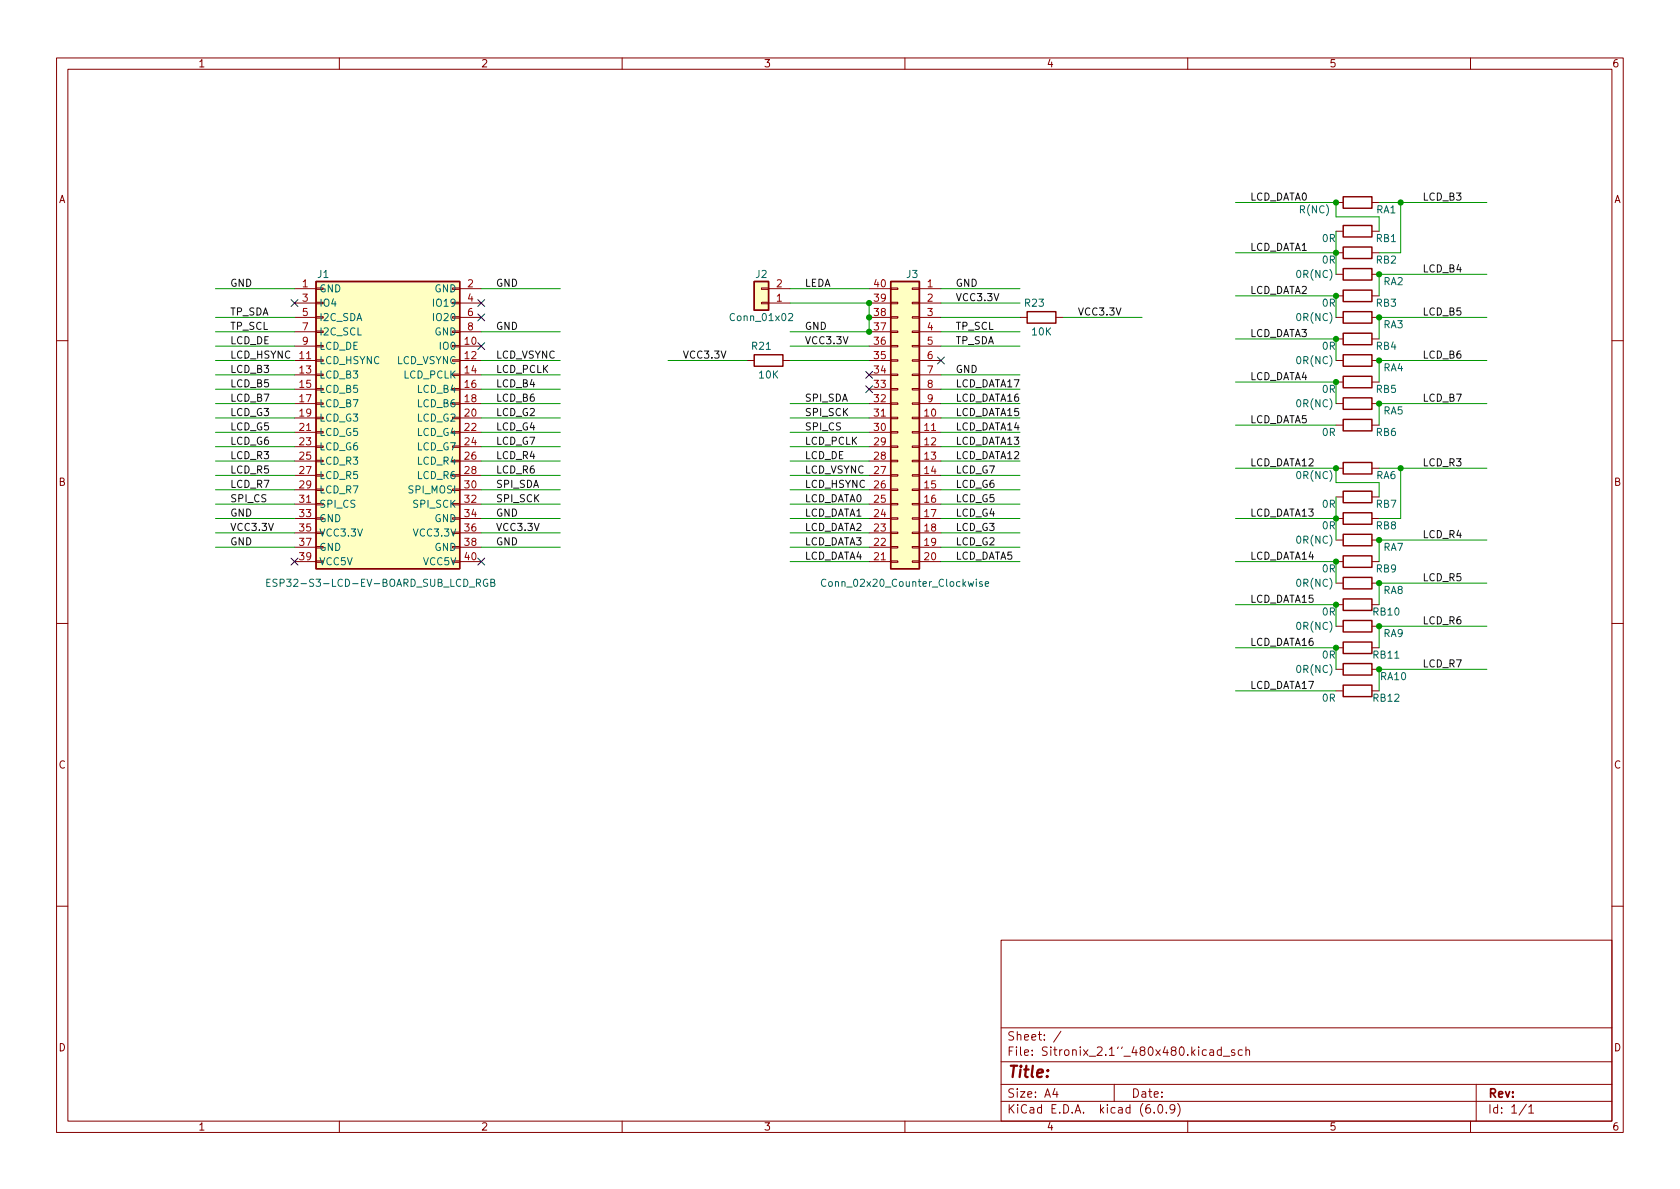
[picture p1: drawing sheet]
<svg xmlns="http://www.w3.org/2000/svg" width="297mm" height="210mm" viewBox="0 0 297 210" stroke-linecap="round" stroke-linejoin="round" font-family="sans-serif">
<g fill="none" stroke="#840000" stroke-width=".18">
<path d="M10 10.2h277v190.1h-277zM12 12.2h273v186.1h-273zM60 10.2v2M110 10.2v2M160 10.2v2M210 10.2v2M260 10.2v2M236.2 35.8h1.3M242.6 35.8h1.2M52.1 53.6h3.8M52.1 51h3.8M52.1 56.1h3.8"/>
<path d="M52.1 58.7h3.8M55.9 58.5h1.2v.3h-1.2zM55.9 56h1.2v.3h-1.2zM55.9 53.5h1.2v.2h-1.2zM81.3 53.6h3.8M81.3 51h3.8M81.3 56.1h3.8M81.3 58.7h3.8M134.6 50.9h1.3v.3h-1.3zM134.6 53.5h1.3v.2h-1.3zM135.9 53.6h3.8M135.9 51h3.8"/>
<path d="M153.7 53.6h3.8M153.7 51h3.8M153.7 56.1h3.8M153.7 58.7h3.8M157.5 58.5h1.2v.3h-1.2zM157.5 56h1.2v.3h-1.2zM157.5 53.5h1.2v.2h-1.2zM157.5 50.9h1.2v.3h-1.2zM161.3 58.5h1.3v.3h-1.3zM161.3 56h1.3v.3h-1.3zM161.3 53.5h1.3v.2h-1.3zM161.3 50.9h1.3v.3h-1.3z"/>
<path d="M162.6 53.6h3.8M162.6 51h3.8M162.6 56.1h3.8M162.6 58.7h3.8M180.3 56.1h1.3M186.7 56.1h1.3M236.2 52.3h1.3M236.2 56.1h1.3M236.2 40.9h1.3M236.2 48.5h1.3M236.2 44.7h1.3M236.2 59.9h1.3"/>
<path d="M242.6 52.3h1.2M242.6 56.1h1.2M242.6 40.9h1.2M242.6 48.5h1.2M242.6 44.7h1.2M242.6 59.9h1.2M10 60.2h2M52.1 73.9h3.8M52.1 76.4h3.8M52.1 79h3.8M52.1 71.4h3.8M52.1 68.8h3.8"/>
<path d="M52.1 66.3h3.8M52.1 63.7h3.8M52.1 61.2h3.8M55.9 78.9h1.2v.2h-1.2zM55.9 76.3h1.2v.3h-1.2zM55.9 73.8h1.2v.2h-1.2zM55.9 71.2h1.2v.3h-1.2zM55.9 68.7h1.2v.3h-1.2zM55.9 66.2h1.2v.2h-1.2zM55.9 63.6h1.2v.3h-1.2zM55.9 61.1h1.2v.2h-1.2zM80 78.9h1.3v.2h-1.3z"/>
<path d="M80 76.3h1.3v.3h-1.3zM80 73.8h1.3v.2h-1.3zM80 71.2h1.3v.3h-1.3zM80 68.7h1.3v.3h-1.3zM80 66.2h1.3v.2h-1.3zM80 63.6h1.3v.3h-1.3zM81.3 73.9h3.8M81.3 76.4h3.8M81.3 79h3.8M81.3 71.4h3.8M81.3 68.8h3.8M81.3 66.3h3.8"/>
<path d="M81.3 63.7h3.8M81.3 61.2h3.8M132.1 63.7h1.2M138.4 63.7h1.3M153.7 73.9h3.8M153.7 76.4h3.8M153.7 79h3.8M153.7 71.4h3.8M153.7 68.8h3.8M153.7 66.3h3.8M153.7 63.7h3.8M153.7 61.2h3.8"/>
<path d="M157.5 78.9h1.2v.2h-1.2zM157.5 76.3h1.2v.3h-1.2zM157.5 73.8h1.2v.2h-1.2zM157.5 71.2h1.2v.3h-1.2zM157.5 68.7h1.2v.3h-1.2zM157.5 66.2h1.2v.2h-1.2zM157.5 63.6h1.2v.3h-1.2zM157.5 61.1h1.2v.2h-1.2zM161.3 78.9h1.3v.2h-1.3zM161.3 76.3h1.3v.3h-1.3zM161.3 73.8h1.3v.2h-1.3zM161.3 71.2h1.3v.3h-1.3z"/>
<path d="M161.3 68.7h1.3v.3h-1.3zM161.3 66.2h1.3v.2h-1.3zM161.3 63.6h1.3v.3h-1.3zM161.3 61.1h1.3v.2h-1.3zM162.6 73.9h3.8M162.6 76.4h3.8M162.6 79h3.8M162.6 71.4h3.8M162.6 68.8h3.8M162.6 66.3h3.8M162.6 63.7h3.8M162.6 61.2h3.8"/>
<path d="M236.2 71.4h1.3M236.2 63.7h1.3M236.2 75.2h1.3M236.2 67.6h1.3M242.6 71.4h1.2M242.6 63.7h1.2M242.6 75.2h1.2M242.6 67.6h1.2M285 60.2h2M52.1 99.3h3.8M52.1 91.7h3.8M52.1 81.5h3.8"/>
<path d="M52.1 84.1h3.8M52.1 86.6h3.8M52.1 89.1h3.8M52.1 94.2h3.8M52.1 96.8h3.8M55.9 86.5h1.2v.2h-1.2zM55.9 83.9h1.2v.3h-1.2zM55.9 81.4h1.2v.3h-1.2zM80 86.5h1.3v.2h-1.3zM80 83.9h1.3v.3h-1.3zM80 81.4h1.3v.3h-1.3zM81.3 99.3h3.8"/>
<path d="M81.3 91.7h3.8M81.3 81.5h3.8M81.3 84.1h3.8M81.3 86.6h3.8M81.3 89.1h3.8M81.3 94.2h3.8M81.3 96.8h3.8M153.7 99.3h3.8M153.7 91.7h3.8M153.7 81.5h3.8M153.7 84.1h3.8M153.7 86.6h3.8"/>
<path d="M153.7 89.1h3.8M153.7 94.2h3.8M153.7 96.8h3.8M157.5 99.2h1.2v.2h-1.2zM157.5 96.6h1.2v.3h-1.2zM157.5 94.1h1.2v.3h-1.2zM157.5 91.6h1.2v.2h-1.2zM157.5 89h1.2v.3h-1.2zM157.5 86.5h1.2v.2h-1.2zM157.5 83.9h1.2v.3h-1.2zM157.5 81.4h1.2v.3h-1.2zM161.3 99.2h1.3v.2h-1.3z"/>
<path d="M161.3 96.6h1.3v.3h-1.3zM161.3 94.1h1.3v.3h-1.3zM161.3 91.6h1.3v.2h-1.3zM161.3 89h1.3v.3h-1.3zM161.3 86.5h1.3v.2h-1.3zM161.3 83.9h1.3v.3h-1.3zM161.3 81.4h1.3v.3h-1.3zM162.6 99.3h3.8M162.6 91.7h3.8M162.6 81.5h3.8M162.6 84.1h3.8M162.6 86.6h3.8"/>
<path d="M162.6 89.1h3.8M162.6 94.2h3.8M162.6 96.8h3.8M236.2 95.5h1.3M236.2 82.8h1.3M236.2 99.3h1.3M236.2 87.9h1.3M236.2 91.7h1.3M242.6 95.5h1.2M242.6 82.8h1.2M242.6 99.3h1.2M242.6 87.9h1.2"/>
<path d="M242.6 91.7h1.2M10 110.2h2M236.2 103.1h1.3M236.2 110.7h1.3M236.2 106.9h1.3M236.2 114.5h1.3M236.2 118.4h1.3M242.6 103.1h1.2M242.6 110.7h1.2M242.6 106.9h1.2M242.6 114.5h1.2M242.6 118.4h1.2"/>
<path d="M285 110.2h2M236.2 122.2h1.3M242.6 122.2h1.2M10 160.2h2M177 166.3h108v32h-108zM285 160.2h2M60 198.3v2M110 198.3v2M160 198.3v2M177 194.8h108M177 191.8h108M177 187.8h108"/>
<path d="M177 181.8h108M186.5 192.5l-.4 1h1M186.9 193v1M187.6 182.4l-1.3 1.9M197 191.8v3M204.1 196.7v.1M204.9 195.4l.2-.1a.81 .81 0 0 1 .6 .7 .81 .81 0 0 1-.3 .8h-.2a.81 .81 0 0 1-.6-.6 .81 .81 0 0 1 .3-.8zM206.2 196.7v.1M207.7 196l-.3 .3h-.3l-.2-.3 .1-.6 .4-.1 .2 .2a.99 .99 0 0 1-.3 1.3h-.3M208.2 195.1a1.72 1.72 0 0 1 0 2.3M210 198.3v2M213.9 185.7h.6l.1 .9"/>
<path d="M214.6 186l-.5 .1a.29 .29 0 0 0-.2 .2 .29 .29 0 0 0 .2 .3h.5M215.9 185.7l-.4-.1-.3 .3v.4l.2 .3h.5M215.9 185.1v1.5M216.3 186.8h1.1M218.3 185.7l-.4-.1-.2 .2 .1 .3 .5 .1v.4h-.6M219.6 185.7l-.4-.1-.3 .3v.4l.2 .3h.5M220.3 185.8l.2-.2 .4 .1v.9M220.3 185.1v1.5M260 198.3v2M261 191.8v6.5M269.9 195.3l-1.3 1.9M270.3 195.8l.4-.5v1.5"/>
<path d="M270.3 196.8h.9"/>
</g>
<g fill="none" stroke="#840000" stroke-width=".25">
<path d="M237.5 34.8h5.1v2h-5.1zM237.5 39.9h5.1v2h-5.1zM55.9 49.8h25.4v50.8h-25.4zM133.3 49.8h2.6v5.1h-2.6zM157.5 49.8h5.1v50.8h-5.1zM181.6 55.1h5.1v2h-5.1zM237.5 51.3h5.1v2h-5.1zM237.5 47.5h5.1v2h-5.1zM237.5 43.7h5.1v2h-5.1zM237.5 58.9h5.1v2.1h-5.1zM237.5 55.1h5.1v2h-5.1zM133.3 62.7h5.1v2.1h-5.1z"/>
<path d="M237.5 74.2h5.1v2h-5.1zM237.5 70.4h5.1v2h-5.1zM237.5 66.5h5.1v2.1h-5.1zM237.5 62.7h5.1v2.1h-5.1zM237.5 94.5h5.1v2h-5.1zM237.5 81.8h5.1v2h-5.1zM237.5 98.3h5.1v2h-5.1zM237.5 86.9h5.1v2h-5.1zM237.5 90.7h5.1v2h-5.1zM237.5 102.1h5.1v2h-5.1zM237.5 109.7h5.1v2.1h-5.1zM237.5 105.9h5.1v2h-5.1z"/>
<path d="M237.5 113.5h5.1v2.1h-5.1zM237.5 117.3h5.1v2.1h-5.1zM237.5 121.2h5.1v2h-5.1z"/>
</g>
<g fill="#ffffc2" stroke="#ffffc2" stroke-width=".18">
<path d="M133.3 49.8h2.6v5.1h-2.6z"/>
<path d="M157.5 49.8h5.1v50.8h-5.1z"/>
<path d="M55.9 49.8h25.4v50.8h-25.4z"/>
</g>
<path d="M139.4 55.6l.5-.2 .3 .4-.8 .9h.8M47.2 103h.4M47.8 102.4h-.6v1.3h.6M49 102.5l-.5-.1-.2 .1v.4l.6 .2 .1 .4-.3 .2-.4-.1M86.2 102.5a.59 .59 0 0 0-.8 .6 .59 .59 0 0 0 .8 .5v-.5h-.2M86.8 103h.5l.1-.2v-.3l-.6-.1v1.3h.5l.1-.1 .1-.3-.3-.3M146 102.5a.6 .6 0 0 0-.8 .5 .6 .6 0 0 0 .6 .7l.2-.1M173.7 102.9l-.3-.1-.2 .2v.2l.5 .1v.3h-.5M174.2 103.3l.6-.2-.1-.2-.3-.1-.2 .2 .1 .6h.4" fill="none" stroke="#006464" stroke-width=".18"/>
<g fill="none" stroke="#009600" stroke-width=".18">
<path d="M218.4 35.8h17.8v2.5h7.6v2.6M243.8 35.8h19.1M247.6 35.8v8.9h-3.8M38.1 56.1h14M38.1 51h14M38.1 58.7h14M85.1 51h14M85.1 58.7h14M139.7 53.6h14v5.1h-14M139.7 51h14M166.4 56.1h13.9M166.4 53.6h13.9"/>
<path d="M166.4 51h13.9M166.4 58.7h13.9M188 56.1h13.9M218.4 44.7h17.8M218.4 52.3h17.8v3.8M218.4 59.9h17.8v3.8M236.2 40.9v7.6M262.9 56.1h-19.1v3.8M262.9 48.5h-19.1v3.8M38.1 61.2h14M38.1 63.7h14M38.1 79h14"/>
<path d="M38.1 76.4h14M38.1 71.4h14M38.1 66.3h14M38.1 73.9h14M38.1 68.8h14M85.1 63.7h14M85.1 79h14M85.1 76.4h14M85.1 71.4h14M85.1 66.3h14M85.1 73.9h14M85.1 68.8h14"/>
<path d="M118.1 63.7h14M139.7 61.2h14M139.7 63.7h14M139.7 79h14M139.7 76.4h14M139.7 71.4h14M139.7 73.9h14M166.4 61.2h13.9M166.4 79h13.9M166.4 76.4h13.9M166.4 71.4h13.9M166.4 66.3h13.9"/>
<path d="M166.4 73.9h13.9M166.4 68.8h13.9M218.4 67.6h17.8v3.8M218.4 75.2h17.8M262.9 63.7h-19.1v3.9M262.9 71.4h-19.1v3.8M38.1 86.6h14M38.1 84.1h14M38.1 81.5h14M38.1 94.2h14M38.1 96.8h14M38.1 89.1h14"/>
<path d="M38.1 91.7h14M85.1 86.6h14M85.1 84.1h14M85.1 81.5h14M85.1 94.2h14M85.1 96.8h14M85.1 89.1h14M85.1 91.7h14M139.7 86.6h14M139.7 84.1h14M139.7 99.3h14M139.7 81.5h14"/>
<path d="M139.7 94.2h14M139.7 96.8h14M139.7 89.1h14M139.7 91.7h14M166.4 86.6h13.9M166.4 84.1h13.9M166.4 99.3h13.9M166.4 81.5h13.9M166.4 94.2h13.9M166.4 96.8h13.9M166.4 89.1h13.9M166.4 91.7h13.9"/>
<path d="M218.4 82.8h17.8v2.5h7.6v2.6M218.4 99.3h17.8v3.8M218.4 91.7h17.8M236.2 87.9v7.6M243.8 82.8h19.1M247.6 82.8v8.9h-3.8M262.9 95.5h-19.1v3.8M218.4 106.9h17.8v3.8M218.4 114.5h17.8v3.9M262.9 103.1h-19.1v3.8M262.9 110.7h-19.1v3.8M262.9 118.4h-19.1v3.8"/>
<path d="M218.4 122.2h17.8"/>
</g>
<g fill="none" stroke="#000084" stroke-width=".18">
<path d="M51.5 53l1.2 1.2M52.7 53l-1.2 1.2M84.5 55.5l1.2 1.2M84.5 53l1.2 1.2M85.7 55.5l-1.2 1.2M85.7 53l-1.2 1.2M84.5 60.6l1.2 1.2M85.7 60.6l-1.2 1.2M153.1 68.2l1.2 1.2M153.1 65.7l1.2 1.2M154.3 68.2l-1.2 1.2M154.3 65.7l-1.2 1.2"/>
<path d="M165.8 63.1l1.2 1.3M167 63.1l-1.2 1.3M51.5 98.7l1.2 1.2M52.7 98.7l-1.2 1.2M84.5 98.7l1.2 1.2M85.7 98.7l-1.2 1.2"/>
</g>
<g fill="#009600" stroke="#009600" stroke-width=".18">
<circle cx="153.7" cy="56.1" r=".46"/>
<circle cx="236.2" cy="91.7" r=".46"/>
<circle cx="247.6" cy="82.8" r=".46"/>
<circle cx="243.8" cy="71.4" r=".46"/>
<circle cx="236.2" cy="82.8" r=".46"/>
<circle cx="236.2" cy="67.6" r=".46"/>
<circle cx="236.2" cy="52.3" r=".46"/>
<circle cx="236.2" cy="59.9" r=".46"/>
<circle cx="243.8" cy="63.7" r=".46"/>
<circle cx="236.2" cy="35.8" r=".46"/>
<circle cx="247.6" cy="35.8" r=".46"/>
<circle cx="243.8" cy="48.5" r=".46"/>
<circle cx="243.8" cy="56.1" r=".46"/>
<circle cx="236.2" cy="44.7" r=".46"/>
<circle cx="243.8" cy="103.1" r=".46"/>
<circle cx="243.8" cy="95.5" r=".46"/>
<circle cx="243.8" cy="110.7" r=".46"/>
<circle cx="243.8" cy="118.4" r=".46"/>
<circle cx="236.2" cy="114.5" r=".46"/>
<circle cx="236.2" cy="106.9" r=".46"/>
<circle cx="236.2" cy="99.3" r=".46"/>
<circle cx="153.7" cy="58.7" r=".46"/>
<circle cx="153.7" cy="53.6" r=".46"/>
</g>
<text font-size="2.8" fill="#840000" x="178" y="190.6">Title:</text>
<g font-size="2.1" fill="#840000">
<text x="178" y="184">Sheet: /</text>
<text x="178" y="186.7">File: Sitronix_2.1''_480x480.kicad_sch</text>
<text x="178" y="196.9">KiCad E.D.A. kicad (6.0.9)</text>
<text x="178" y="194.1">Size: A4</text>
<text x="200" y="194.1">Date:</text>
<text x="263" y="194.1">Rev:</text>
<text x="263" y="196.9">Id: 1/1</text>
</g>
<g font-size="1.8" fill="#840000">
<text x="35" y="11.9">1</text>
<text x="85" y="11.9">2</text>
<text x="135" y="11.9">3</text>
<text x="185" y="11.9">4</text>
<text x="235" y="11.9">5</text>
<text x="285" y="11.9">6</text>
<text x="10.3" y="35.9">A</text>
<text x="285.3" y="35.9">A</text>
<text x="10.3" y="85.9">B</text>
<text x="285.3" y="85.9">B</text>
<text x="10.3" y="135.9">C</text>
<text x="285.3" y="135.9">C</text>
<text x="10.3" y="185.9">D</text>
<text x="285.3" y="185.9">D</text>
<text x="35" y="199.9">1</text>
<text x="85" y="199.9">2</text>
<text x="135" y="199.9">3</text>
<text x="185" y="199.9">4</text>
<text x="235" y="199.9">5</text>
<text x="285" y="199.9">6</text>
</g>
<g font-size="1.8" fill="#0f0f0f">
<text x="221" y="35.5">LCD_DATA0</text>
<text x="251.5" y="35.5">LCD_B3</text>
<text x="221" y="44.3">LCD_DATA1</text>
<text x="40.6" y="50.7">GND</text>
<text x="87.6" y="50.7">GND</text>
<text x="142.2" y="50.7">LEDA</text>
<text x="168.9" y="53.2">VCC3.3V</text>
<text x="168.9" y="50.7">GND</text>
<text x="221" y="52">LCD_DATA2</text>
<text x="251.5" y="48.2">LCD_B4</text>
<text x="40.6" y="55.8">TP_SDA</text>
<text x="40.6" y="58.3">TP_SCL</text>
<text x="87.6" y="58.3">GND</text>
<text x="142.2" y="58.3">GND</text>
<text x="168.9" y="58.3">TP_SCL</text>
<text x="190.5" y="55.8">VCC3.3V</text>
<text x="221" y="59.6">LCD_DATA3</text>
<text x="251.5" y="55.8">LCD_B5</text>
<text x="40.6" y="63.4">LCD_HSYNC</text>
<text x="40.6" y="60.9">LCD_DE</text>
<text x="40.6" y="65.9">LCD_B3</text>
<text x="87.6" y="65.9">LCD_PCLK</text>
<text x="87.6" y="63.4">LCD_VSYNC</text>
<text x="120.6" y="63.4">VCC3.3V</text>
<text x="142.2" y="60.9">VCC3.3V</text>
<text x="168.9" y="65.9">GND</text>
<text x="168.9" y="60.9">TP_SDA</text>
<text x="251.5" y="63.4">LCD_B6</text>
<text x="40.6" y="68.5">LCD_B5</text>
<text x="40.6" y="71">LCD_B7</text>
<text x="87.6" y="71">LCD_B6</text>
<text x="87.6" y="68.5">LCD_B4</text>
<text x="142.2" y="71">SPI_SDA</text>
<text x="168.9" y="68.5">LCD_DATA17</text>
<text x="168.9" y="71">LCD_DATA16</text>
<text x="221" y="67.2">LCD_DATA4</text>
<text x="251.5" y="71">LCD_B7</text>
<text x="40.6" y="76.1">LCD_G5</text>
<text x="40.6" y="73.6">LCD_G3</text>
<text x="87.6" y="76.1">LCD_G4</text>
<text x="87.6" y="73.6">LCD_G2</text>
<text x="142.2" y="73.6">SPI_SCK</text>
<text x="142.2" y="76.1">SPI_CS</text>
<text x="168.9" y="73.6">LCD_DATA15</text>
<text x="168.9" y="76.1">LCD_DATA14</text>
<text x="221" y="74.8">LCD_DATA5</text>
<text x="40.6" y="81.2">LCD_R3</text>
<text x="40.6" y="83.7">LCD_R5</text>
<text x="40.6" y="78.6">LCD_G6</text>
<text x="87.6" y="78.6">LCD_G7</text>
<text x="87.6" y="81.2">LCD_R4</text>
<text x="87.6" y="83.7">LCD_R6</text>
<text x="142.2" y="81.2">LCD_DE</text>
<text x="142.2" y="78.6">LCD_PCLK</text>
<text x="142.2" y="83.7">LCD_VSYNC</text>
<text x="168.9" y="78.6">LCD_DATA13</text>
<text x="168.9" y="81.2">LCD_DATA12</text>
<text x="168.9" y="83.7">LCD_G7</text>
<text x="221" y="82.4">LCD_DATA12</text>
<text x="251.5" y="82.4">LCD_R3</text>
<text x="40.6" y="88.8">SPI_CS</text>
<text x="40.6" y="86.3">LCD_R7</text>
<text x="87.6" y="88.8">SPI_SCK</text>
<text x="87.6" y="86.3">SPI_SDA</text>
<text x="142.2" y="86.3">LCD_HSYNC</text>
<text x="142.2" y="88.8">LCD_DATA0</text>
<text x="168.9" y="88.8">LCD_G5</text>
<text x="168.9" y="86.3">LCD_G6</text>
<text x="40.6" y="91.3">GND</text>
<text x="40.6" y="93.9">VCC3.3V</text>
<text x="87.6" y="93.9">VCC3.3V</text>
<text x="87.6" y="91.3">GND</text>
<text x="142.2" y="91.3">LCD_DATA1</text>
<text x="142.2" y="93.9">LCD_DATA2</text>
<text x="168.9" y="91.3">LCD_G4</text>
<text x="168.9" y="93.9">LCD_G3</text>
<text x="221" y="91.3">LCD_DATA13</text>
<text x="251.5" y="95.1">LCD_R4</text>
<text x="40.6" y="96.4">GND</text>
<text x="87.6" y="96.4">GND</text>
<text x="142.2" y="96.4">LCD_DATA3</text>
<text x="142.2" y="99">LCD_DATA4</text>
<text x="168.9" y="96.4">LCD_G2</text>
<text x="168.9" y="99">LCD_DATA5</text>
<text x="221" y="99">LCD_DATA14</text>
<text x="221" y="106.6">LCD_DATA15</text>
<text x="251.5" y="102.8">LCD_R5</text>
<text x="251.5" y="110.4">LCD_R6</text>
<text x="221" y="114.2">LCD_DATA16</text>
<text x="251.5" y="118">LCD_R7</text>
<text x="221" y="121.8">LCD_DATA17</text>
</g>
<g font-size="1.8" fill="#006464">
<text x="229.9" y="37.7">R(NC)</text>
<text x="243.3" y="37.7">RA1</text>
<text x="233.8" y="42.8">0R</text>
<text x="233.8" y="46.6">0R</text>
<text x="243.3" y="42.8">RB1</text>
<text x="243.3" y="46.6">RB2</text>
<text x="56.2" y="49.1">J1</text>
<text x="56.4" y="51.7">GND</text>
<text x="76.8" y="51.7">GND</text>
<text x="133.6" y="49.1">J2</text>
<text x="160.3" y="49.1">J3</text>
<text x="229.4" y="49.1">0R(NC)</text>
<text x="244.6" y="50.4">RA2</text>
<text x="56.4" y="54.2">IO4</text>
<text x="56.4" y="56.8">I2C_SDA</text>
<text x="56.4" y="59.3">I2C_SCL</text>
<text x="76.8" y="59.3">GND</text>
<text x="76.9" y="54.2">IO19</text>
<text x="76.9" y="56.8">IO20</text>
<text x="129.4" y="56.8">Conn_01x02</text>
<text x="181.3" y="54.2">R23</text>
<text x="182.5" y="59.3">10K</text>
<text x="229.4" y="56.8">0R(NC)</text>
<text x="233.8" y="54.2">0R</text>
<text x="243.3" y="54.2">RB3</text>
<text x="244.6" y="58">RA3</text>
<text x="56.4" y="64.4">LCD_HSYNC</text>
<text x="56.4" y="61.8">LCD_DE</text>
<text x="70.1" y="64.4">LCD_VSYNC</text>
<text x="77.9" y="61.8">IO0</text>
<text x="133" y="61.8">R21</text>
<text x="229.4" y="64.4">0R(NC)</text>
<text x="233.8" y="61.8">0R</text>
<text x="243.3" y="61.8">RB4</text>
<text x="244.6" y="65.7">RA4</text>
<text x="56.4" y="66.9">LCD_B3</text>
<text x="56.4" y="69.5">LCD_B5</text>
<text x="71.3" y="66.9">LCD_PCLK</text>
<text x="73.9" y="69.5">LCD_B4</text>
<text x="134.3" y="66.9">10K</text>
<text x="233.8" y="69.5">0R</text>
<text x="243.3" y="69.5">RB5</text>
<text x="56.4" y="72">LCD_B7</text>
<text x="56.4" y="74.5">LCD_G3</text>
<text x="56.4" y="77.1">LCD_G5</text>
<text x="73.8" y="74.5">LCD_G2</text>
<text x="73.8" y="77.1">LCD_G4</text>
<text x="73.9" y="72">LCD_B6</text>
<text x="229.4" y="72">0R(NC)</text>
<text x="233.8" y="77.1">0R</text>
<text x="243.3" y="77.1">RB6</text>
<text x="244.6" y="73.3">RA5</text>
<text x="56.4" y="79.6">LCD_G6</text>
<text x="56.4" y="82.2">LCD_R3</text>
<text x="73.8" y="79.6">LCD_G7</text>
<text x="73.9" y="82.2">LCD_R4</text>
<text x="56.4" y="84.7">LCD_R5</text>
<text x="56.4" y="87.2">LCD_R7</text>
<text x="56.4" y="89.8">SPI_CS</text>
<text x="72.4" y="87.2">SPI_MOSI</text>
<text x="73.2" y="89.8">SPI_SCK</text>
<text x="73.9" y="84.7">LCD_R6</text>
<text x="229.4" y="84.7">0R(NC)</text>
<text x="233.8" y="89.8">0R</text>
<text x="243.3" y="84.7">RA6</text>
<text x="243.3" y="89.8">RB7</text>
<text x="56.4" y="92.3">GND</text>
<text x="56.4" y="94.9">VCC3.3V</text>
<text x="73.4" y="94.9">VCC3.3V</text>
<text x="76.8" y="92.3">GND</text>
<text x="233.8" y="93.6">0R</text>
<text x="243.3" y="93.6">RB8</text>
<text x="56.4" y="97.4">GND</text>
<text x="56.4" y="99.9">VCC5V</text>
<text x="74.9" y="99.9">VCC5V</text>
<text x="76.8" y="97.4">GND</text>
<text x="229.4" y="96.1">0R(NC)</text>
<text x="233.8" y="101.2">0R</text>
<text x="243.3" y="101.2">RB9</text>
<text x="244.6" y="97.4">RA7</text>
<text x="48.9" y="103.8">ESP32-S3-LCD-EV-BOARD_SUB_LCD_RGB</text>
<text x="146.1" y="103.8">Conn_02x20_Counter_Clockwise</text>
<text x="229.4" y="103.8">0R(NC)</text>
<text x="244.6" y="105">RA8</text>
<text x="229.4" y="111.4">0R(NC)</text>
<text x="233.8" y="108.8">0R</text>
<text x="242.8" y="108.8">RB10</text>
<text x="244.6" y="112.6">RA9</text>
<text x="229.4" y="119">0R(NC)</text>
<text x="233.8" y="116.5">0R</text>
<text x="242.8" y="116.5">RB11</text>
<text x="233.8" y="124.1">0R</text>
<text x="242.8" y="124.1">RB12</text>
<text x="244.1" y="120.3">RA10</text>
</g>
<g font-size="1.8" fill="#a90000">
<text x="53.5" y="50.8">1</text>
<text x="53.5" y="53.3">3</text>
<text x="82.7" y="50.8">2</text>
<text x="82.7" y="53.3">4</text>
<text x="137.3" y="53.3">1</text>
<text x="137.3" y="50.8">2</text>
<text x="154.6" y="53.3">39</text>
<text x="154.6" y="50.8">40</text>
<text x="164" y="50.8">1</text>
<text x="164" y="53.3">2</text>
<text x="53.5" y="55.9">5</text>
<text x="53.5" y="58.4">7</text>
<text x="82.7" y="55.9">6</text>
<text x="82.7" y="58.4">8</text>
<text x="154.6" y="58.4">37</text>
<text x="154.6" y="55.9">38</text>
<text x="164" y="55.9">3</text>
<text x="164" y="58.4">4</text>
<text x="53" y="63.5">11</text>
<text x="53.5" y="61">9</text>
<text x="82.2" y="61">10</text>
<text x="82.2" y="63.5">12</text>
<text x="154.6" y="63.5">35</text>
<text x="154.6" y="61">36</text>
<text x="164" y="61">5</text>
<text x="164" y="63.5">6</text>
<text x="53" y="66">13</text>
<text x="53" y="68.6">15</text>
<text x="53" y="71.1">17</text>
<text x="82.2" y="66">14</text>
<text x="82.2" y="68.6">16</text>
<text x="82.2" y="71.1">18</text>
<text x="154.6" y="71.1">32</text>
<text x="154.6" y="68.6">33</text>
<text x="154.6" y="66">34</text>
<text x="164" y="66">7</text>
<text x="164" y="68.6">8</text>
<text x="164" y="71.1">9</text>
<text x="53" y="73.7">19</text>
<text x="53" y="76.2">21</text>
<text x="82.2" y="73.7">20</text>
<text x="82.2" y="76.2">22</text>
<text x="154.6" y="76.2">30</text>
<text x="154.6" y="73.7">31</text>
<text x="163.5" y="73.7">10</text>
<text x="163.5" y="76.2">11</text>
<text x="53" y="78.7">23</text>
<text x="53" y="81.3">25</text>
<text x="53" y="83.8">27</text>
<text x="82.2" y="78.7">24</text>
<text x="82.2" y="81.3">26</text>
<text x="82.2" y="83.8">28</text>
<text x="154.6" y="83.8">27</text>
<text x="154.6" y="81.3">28</text>
<text x="154.6" y="78.7">29</text>
<text x="163.5" y="78.7">12</text>
<text x="163.5" y="81.3">13</text>
<text x="163.5" y="83.8">14</text>
<text x="53" y="86.4">29</text>
<text x="53" y="88.9">31</text>
<text x="82.2" y="86.4">30</text>
<text x="82.2" y="88.9">32</text>
<text x="154.6" y="88.9">25</text>
<text x="154.6" y="86.4">26</text>
<text x="163.5" y="86.4">15</text>
<text x="163.5" y="88.9">16</text>
<text x="53" y="91.4">33</text>
<text x="53" y="94">35</text>
<text x="82.2" y="91.4">34</text>
<text x="82.2" y="94">36</text>
<text x="154.6" y="94">23</text>
<text x="154.6" y="91.4">24</text>
<text x="163.5" y="91.4">17</text>
<text x="163.5" y="94">18</text>
<text x="53" y="96.5">37</text>
<text x="53" y="99.1">39</text>
<text x="82.2" y="96.5">38</text>
<text x="82.2" y="99.1">40</text>
<text x="154.6" y="99.1">21</text>
<text x="154.6" y="96.5">22</text>
<text x="163.5" y="96.5">19</text>
<text x="163.5" y="99.1">20</text>
</g>
</svg>
